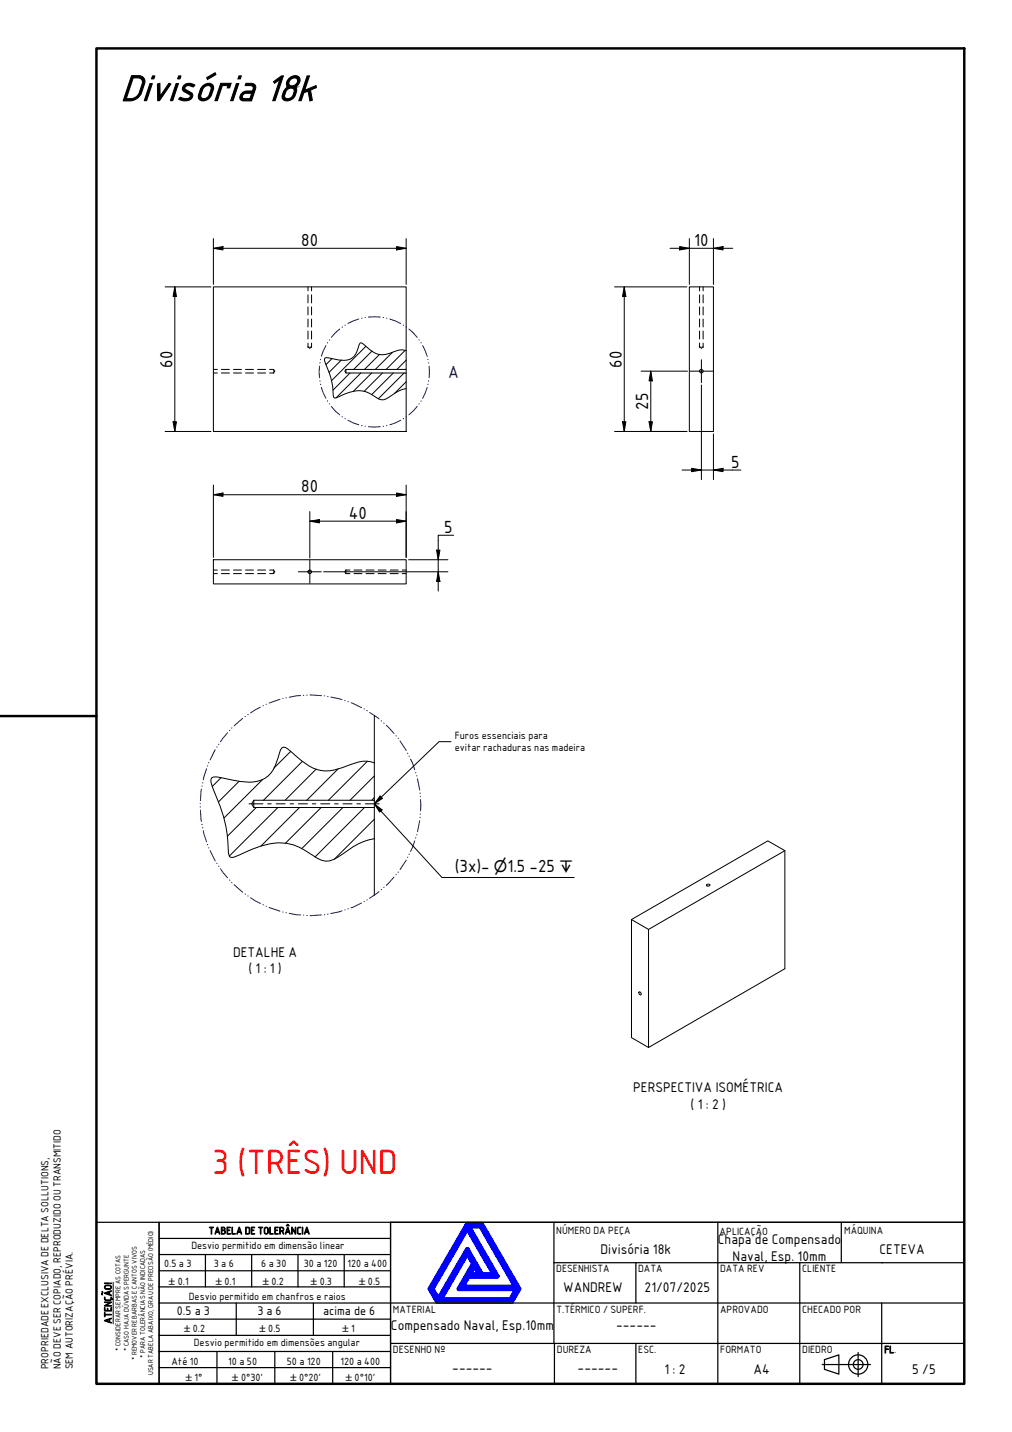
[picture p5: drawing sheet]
<svg xmlns="http://www.w3.org/2000/svg" width="210mm" height="297mm" viewBox="0 0 210 297" stroke-linecap="round" stroke-linejoin="round" font-family="sans-serif">
<!-- layer: Hachura (ISO) -->
<g fill="none" stroke="#000" stroke-width=".21">
<path d="M68.9 74.4l-1.3 1.2M70.8 74.7l-2.6 2.5M72.6 77.4l-3.5 3.5M74.8 77.4l-5.1 5.1M75.9 71.8l-7.1 7.2M77.1 77.4l-3.8 3.8M77.2 72.8l-3.8 3.8M78.7 73.5l-3.1 3.1M79.3 77.4l-3.8 3.8M81.4 73.1l-3.5 3.5M81.6 77.4l-4.5 4.5M83.8 77.4l-5.3 5.3"/>
<path d="M84 72.7l-3.9 3.9M84.2 79.2l-2.3 2.4M84.2 74.7l-1.9 1.9M60.3 155.9l-3.5 3.5M62.7 157.9l-8 8.1M65.6 159.5l-6.5 6.5M70.1 159.5l-6.5 6.5M76.2 157.9l-8.1 8.1M45.8 161.3l-1.8 1.8M49.6 162.1l-4.3 4.3M53.1 167.5l-5.9 6M54.5 161.7l-8.1 8"/>
<path d="M57.6 167.5l-10 10.1M62.1 167.5l-8 8M66.6 167.5l-7.4 7.4M71.1 167.5l-8.5 8.5M75.6 167.5l-10.2 10.2M77.6 169.9l-8.2 8.3M77.6 165.4l-.5 .6M77.6 161l-5 5"/>
</g>
<!-- layer: Oculto (ISO) -->
<g fill="none" stroke="#000" stroke-width=".21">
<path d="M63.9 59.5v.8M64.6 59.5v.8M145.1 59.5v.8M145.8 59.5v.8M44.3 77.4h.8M44.3 76.6h.8M45.9 77.4h1.7M45.9 76.6h1.7M48.4 77.4h1.7M48.4 76.6h1.7M50.9 77.4h1.7M50.9 76.6h1.7"/>
<path d="M53.4 77.4h1.7M53.4 76.6h1.7M55.9 77.4h.8M55.9 76.6h.8M56.7 76.6v.3M56.7 77.1v.3M56.7 76.6l.1 .2M56.8 77.2l-.1 .2M56.9 76.9v.2M63.9 72h.2M63.9 72l.1 .1M63.9 61.2v1.6"/>
<path d="M63.9 63.7v1.6M63.9 66.2v1.6M63.9 68.7v1.6M63.9 71.2v.8M64.1 72.1h.3M64.4 72h.2M64.6 72l-.1 .1M64.6 61.2v1.6M64.6 63.7v1.6M64.6 66.2v1.6M64.6 68.7v1.6M64.6 71.2v.8"/>
<path d="M145.1 72h.3M145.1 72l.1 .1M145.1 61.2v1.6M145.1 63.7v1.6M145.1 66.2v1.6M145.1 68.7v1.6M145.1 71.2v.8M145.4 72.1h.2M145.6 72h.2M145.8 72l-.1 .1M145.8 61.2v1.6M145.8 63.7v1.6"/>
<path d="M145.8 66.2v1.6M145.8 68.7v1.6M145.8 71.2v.8M44.3 119h.8M44.3 118.2h.8M45.9 119h1.7M45.9 118.2h1.7M48.4 119h1.7M48.4 118.2h1.7M50.9 119h1.7M50.9 118.2h1.7M53.4 119h1.7"/>
<path d="M53.4 118.2h1.7M55.9 119h.8M55.9 118.2h.8M56.7 118.2v.3M56.7 118.7v.3M56.7 118.2l.1 .2M56.8 118.9l-.1 .1M56.9 118.5v.2M71.6 118.5v.2M71.7 118.9l.1 .1M71.8 119h.8M71.8 118.2h.8"/>
<path d="M71.8 118.2v.3M71.8 118.7v.3M71.8 118.2l-.1 .2M73.4 119h1.7M73.4 118.2h1.7M75.9 119h1.7M75.9 118.2h1.7M78.4 119h1.7M78.4 118.2h1.7M80.9 119h1.7M80.9 118.2h1.7M83.4 119h.8"/>
<path d="M83.4 118.2h.8"/>
</g>
<g fill="none" stroke="#000" stroke-width=".21">
<path d="M44.3 59.5h39.9v17.1h-12.4l-.3 .4 .3 .4h12.4v12.1h-39.9zM143 59.5h5v30h-5zM71.8 76.6v.8M84.2 72.8l-.3-.2a4.3 4.3 0 0 0-3 .6 4.1 4.1 0 0 1-4.8-1.2l-1.3-.9a1.36 1.36 0 0 0-.5 1.2 3 3 0 0 1-4 2.4l-2.3-.5a.5 .5 0 0 0-.6 .1 .5 .5 0 0 0 0 .6 18.5 18.5 0 0 1 1.8 7.5l.4 .2a12 12 0 0 1 5.6-1.5l1.8 .7a3.9 3.9 0 0 0 2.6 1.1l3-1.8 1.6-.5M84.2 76.6v.8M44.3 116.1h39.9v5h-39.9zM77.6 158.2a6 6 0 0 0-4.9 .4 11 11 0 0 1-6 1.2 8.2 8.2 0 0 1-4.1-1.9l-1.3-1.2a5.3 5.3 0 0 0-2.5-1.7l-.3 .1-.5 .9a10.1 10.1 0 0 1-2.3 4.9 6.8 6.8 0 0 1-5.9 1.2l-1.7-.3a9.6 9.6 0 0 0-3.9-.6 .95 .95 0 0 0-.3 1.4l.4 1.3a29.5 29.5 0 0 1 3.1 13l.2 .7a.87 .87 0 0 0 1.1 .1l1-.4a20.2 20.2 0 0 1 8.2-2.5 10 10 0 0 1 6.2 2.1 5.2 5.2 0 0 0 4.3 1.7 17.3 17.3 0 0 0 4.8-3 11.7 11.7 0 0 1 4.4-1.6M77.6 148.4v17.6M52.6 166h25v1.5h-25l-.4-.8zM52.6 166v1.5M77.6 167.5v18.2M162.8 176.5v24.4l-28.3 16.4-3.5-2.1v-24.5l3.5 2.1v24.5"/>
<path d="M131 190.7l28.3-16.3 3.5 2.1-28.3 16.3M146.6 183.5l.4-.1 .3 .2a.47 .47 0 0 1-.8 0zM132.5 205.7a.43 .43 0 0 1 .5 .6l-.1 .1a.48 .48 0 0 1-.4-.7z"/>
<circle cx="145.5" cy="77" r=".37"/>
<circle cx="64.3" cy="118.6" r=".37"/>
</g>
<g fill="none" stroke="#000080" stroke-width=".21">
<path d="M66.3 75.9v2.5M66.4 79v.1M66.4 75.2v.1M66.5 79.7v.1M66.5 74.5v.1M67.6 71.7l-.9 2.2M68 71.1h-.1M68.4 70.5l-.1 .1M70.5 68.2l-1.8 1.8M71 67.8v.1M71.6 67.4l-.1 .1M74.4 66.2l-2.2 .9"/>
<path d="M75.1 66h-.1M75.8 65.9h-.1M76.4 65.8h2.4M79.5 65.9h.1M80.2 66h.1M80.9 66.2l2.2 .9M83.6 67.4l.1 .1M84.2 67.8l.1 .1M84.8 68.2l1.7 1.8M86.9 70.5l.1 .1M87.3 71.1h.1M87.7 71.7l.9 2.2"/>
<path d="M88.8 74.5v.1M88.8 79.7v.1M88.9 75.2v.1M88.9 79v.1M89 75.9v2.5M66.7 80.4l.9 2.2M67.9 83.1l.1 .1M68.3 83.7l.1 .1M68.7 84.3l1.8 1.7M71 86.4v.1M71.5 86.8l.1 .1M72.2 87.2l2.2 .9"/>
<path d="M75 88.3h.1M75.7 88.4h.1M76.4 88.5h2.4M79.5 88.4h.1M80.3 88.3h-.1M83.1 87.2l-2.2 .9M83.7 86.8l-.1 .1M84.3 86.4l-.1 .1M86.5 84.3l-1.7 1.7M87 83.7l-.1 .1M87.4 83.1l-.1 .1M88.6 80.4l-.9 2.2"/>
<path d="M42.8 159.5l-.6 2.2M43.1 158.8l-.1 .1M43.3 158.2h.1M44.6 155.5l-1 2.1M45 154.9v.1M45.4 154.4h-.1M47.2 152l-1.5 1.9M47.7 151.5l-.1 .1M48.1 151h-.1M50.3 149l-1.7 1.6M50.9 148.6h-.1M51.5 148.2l-.1 .1"/>
<path d="M54 146.7l-2 1.2M54.7 146.4h-.2M55.3 146.1h-.1M58.1 145.1l-2.3 .7M58.7 144.9h-.1M59.4 144.7l-.1 .1M62.3 144.3l-2.3 .3M62.9 144.2h.1M63.6 144.2h.1M64.3 144.2l2.4 .1M67.3 144.3h.1M67.9 144.4l.2 .1"/>
<path d="M68.6 144.6l2.3 .5M71.5 145.3l.1 .1M72.2 145.5v.1M72.8 145.8l2.2 1M75.5 147l.1 .1M76.1 147.4h.1M76.7 147.8l1.9 1.3M79.1 149.5v.1M79.6 150h.1M80.1 150.4l1.6 1.8M82.1 152.6l.1 .1M82.6 153.1v.1"/>
<path d="M83 153.7l1.3 2M84.5 156.2l.1 .1M84.8 156.8l.1 .1M85.2 157.5l.8 2.2M41.5 166.7h.1M41.5 167.3v.1M41.6 168l.2 2.4M41.8 163.7l-.2 2.4M41.9 171v.1M41.9 163v.1M42 171.6l.1 .2M42.1 162.3l-.1 .1"/>
<path d="M42.2 172.3l.6 2.3M43 175.2l.1 .1M43.3 175.8v.1M43.6 176.5l1 2.1M45 179.1h.1M45.3 179.6l.1 .1M84.3 178.4l-1.3 2M84.6 177.8l-.1 .1M84.9 177.2h-.1M86 174.4l-.8 2.2M86.2 160.2l.1 .1M86.3 173.8h-.1"/>
<path d="M86.4 160.9l.1 .1M86.5 173.1l-.1 .1M86.6 161.6l.5 2.3M87.1 170.2l-.5 2.3M87.1 164.5v.1M87.1 169.5v.1M87.2 165.2v.1M87.2 168.8v.1M87.2 165.8v2.4M45.7 180.2l1.5 1.9M47.6 182.5l.1 .1M48 183l.1 .1"/>
<path d="M48.6 183.5l1.7 1.6M50.8 185.4l.1 .1M51.4 185.8l.1 .1M52 186.2l2 1.2M54.5 187.6l.2 .1M55.2 188h.1M55.8 188.2l2.3 .8M58.6 189.2h.1M59.3 189.3h.1M60 189.4l2.3 .4M62.9 189.8l.1 .1M63.6 189.9h.1"/>
<path d="M66.7 189.8l-2.4 .1M67.3 189.7h.1M68.1 189.6h-.2M70.9 188.9l-2.3 .6M71.6 188.7l-.1 .1M72.2 188.5h.1M75 187.3l-2.2 1M75.6 187h-.1M76.2 186.7h-.1M78.6 185l-1.9 1.3M79.1 184.5v.1M79.7 184.1h-.1"/>
<path d="M81.7 181.9l-1.6 1.7M82.2 181.4l-.1 .1M82.6 180.9v.1"/>
</g>
<!-- layer: Borda (ISO) -->
<path d="M20 10h180v277h-180zM0 148.5h20" fill="none" stroke="#000" stroke-width=".51"/>
<!-- layer: LOGO DELTA -->
<path d="M96.9 253.9h3l7.8 13.4-1.5 2.6h-15.5l-1.5-2.6zM96.9 254.7l5.6 9.7h-2.6l-3-5.2-6 10.3-1.3-2.2zM96.9 259.9l1.3 2.2-3 5.2h12l-1.3 2.2h-14.5zM97.2 254.3h2.5l7.3 12.6h-11.1l1.2-2.2h6zM98.4 262.5l1.1 1.9h-2.1z" fill="none" stroke="#00f" stroke-width=".99"/>
<!-- layer: Geometria de rascunho (ISO) -->
<path d="M90.7 269.9h15.5" fill="none" stroke="#000" stroke-width=".25"/>
<!-- layer: Visible ABNT -->
<g fill="none" stroke="#000" stroke-width=".25">
<path d="M20 253.5h13v33.5h-13zM33 256.9h48M81 253.5h119v33.5h-119zM81 253.5v33.5h-48v-20.1M114.9 253.5v25.2M148.9 253.5v33.5M174.5 253.5v8.4M200 253.5h-167v13.4M33 260.2h48M33 263.6h48M33 266.9h48M33 270.3h167"/>
<path d="M33 273.6h48M33 277h48M42.6 260.2v6.7M49 270.3v6.7M52.2 260.2v6.7M61.8 260.2v6.7M65 270.3v6.7M71.4 260.2v6.7M81 278.7h119M114.9 261.9h17M115 278.7v8.3M131.9 261.9h68.1"/>
<path d="M131.9 261.9v8.4M131.9 278.7v8.3M165.9 261.9v25.1M182.9 261.9h.1M182.9 270.3v16.7M33 280.3h48M33 283.7h48M45 280.3v6.7M57 280.3v6.7M69 280.3v6.7M170.5 283h10.1M171 282l3-1v4l-3-1z"/>
<path d="M178 280.5v5"/>
<circle cx="178" cy="283" r="2"/>
<circle cx="178" cy="283" r="1.01"/>
</g>
<path d="M23.5 266v8.6" fill="none" stroke="#000" stroke-width=".21"/>
<!-- layer: Marca de centro (ISO) -->
<path d="M143.1 77h4.7M145.5 74.6v4.8M61.9 118.6h4.7M64.3 116.2v4.8" fill="none" stroke="#000" stroke-width=".21"/>
<g fill="none" stroke="#000" stroke-width=".21">
<path d="M34.2 59.5h9.6M36.3 59.5l.3 2h-.7zM36.3 59.5v30M44.3 51.5l1.9-.4v.7zM44.3 51.5h39.9M44.3 49.5v9.5M82.3 51.1l1.9 .4-1.9 .3zM84.2 49.5v9.5M127.5 59.5h15M129.5 59.5l.3 2h-.7zM129.5 59.5v30M139 51.5h13"/>
<path d="M141 51.1l2 .4-2 .3zM143 49.5v9.5M148 51.5l2-.4v.7zM148 49.5v9.5M133 77h9.6M135 77l.3 2h-.7zM135 77v12.5M145.5 79.9v19.6M34.2 89.5h9.6M35.9 87.5h.7l-.3 2zM127.5 89.5h15M129.1 87.5h.7l-.3 2z"/>
<path d="M134.6 87.5h.7l-.3 2zM141.5 97.5h12.2M143.5 97.1l2 .4-2 .3zM148 97.5l2-.4v.7zM148 90v9.5M44.3 102.6l1.9-.3v.7zM44.3 100.6v15M44.3 102.6h39.9M64.3 108.1l2-.3v.7zM64.3 108.1h19.9M64.3 106.1v9.6M67.1 118.6h25.8"/>
<path d="M82.3 102.3l1.9 .3-1.9 .4zM82.3 107.8l1.9 .3-1.9 .4zM84.2 100.6v15M84.8 116.1h8.1M90.6 114.1h.6l-.3 2zM90.9 118.6l.3 2h-.6zM94.1 111h-3.2v11.6"/>
</g>
<g fill="#000">
<path d="M44.3 51.5l1.9-.4v.7zM82.3 51.1l1.9 .4-1.9 .3zM141 51.1l2 .4-2 .3zM148 51.5l2-.4v.7zM36.3 59.5l.3 2h-.7zM129.5 59.5l.3 2h-.7zM135 77l.3 2h-.7zM35.9 87.5h.7l-.3 2zM129.1 87.5h.7l-.3 2zM134.6 87.5h.7l-.3 2zM143.5 97.1l2 .4-2 .3zM148 97.5l2-.4v.7z"/>
<path d="M44.3 102.6l1.9-.3v.7zM64.3 108.1l2-.3v.7zM82.3 102.3l1.9 .3-1.9 .4zM82.3 107.8l1.9 .3-1.9 .4zM90.6 114.1h.6l-.3 2zM90.9 118.6l.3 2h-.6z"/>
</g>
<!-- layer: Linha de centro (ISO) -->
<path d="M51.6 166.7h2.9M55.5 166.7h.8M57.3 166.7h1.8M60.2 166.7h.7M61.9 166.7h1.9M64.8 166.7h.7M66.5 166.7h1.9M69.4 166.7h.7M71.1 166.7h1.9M74 166.7h.8M75.8 166.7h2.9" fill="none" stroke="#000" stroke-width=".21"/>
<path d="M93.6 153.8h-2.5l-13.4 12.8 1.1-1.5 .5 .5-1.5 1M77.6 166.7l1.6 1.3-.5 .5zM77.6 166.7l14.1 15.3h25M91.7 182h27.4" fill="none" stroke="#000" stroke-width=".21"/>
<path d="M78.8 165.1l.5 .5-1.7 1.1zM77.6 166.7l1.6 1.3-.5 .5z" fill="#000"/>
<text font-size="8.1" x="25" y="20.8">Divisória 18k</text>
<text font-size="7" fill="#f00" x="44" y="243.5">3 (TRÊS) UND</text>
<g font-size="3.5">
<text x="62.5" y="51">80</text>
<text x="144" y="51">10</text>
<text x="35.8" y="76.2" transform="rotate(-90 35.8 76.2)">60</text>
<text x="129" y="76.2" transform="rotate(-90 129 76.2)">60</text>
<text x="134.5" y="85" transform="rotate(-90 134.5 85)">25</text>
<text x="151.7" y="97">5</text>
<text x="62.5" y="102.1">80</text>
<text x="72.4" y="107.6">40</text>
<text x="92.1" y="110.5">5</text>
<text x="94.3" y="180.9">(3x)- ⌀1.5 -25 ↧</text>
</g>
<text font-size="3.5" fill="#000080" x="93" y="78.4">A</text>
<g font-size="2.8">
<text x="48.3" y="198.4">DETALHE A</text>
<text x="51.5" y="201.8">( 1 : 1 )</text>
<text x="131.3" y="226.6">PERSPECTIVA ISOMÉTRICA</text>
<text x="143.2" y="230">( 1 : 2 )</text>
<text x="124.5" y="260.2">Divisória 18k</text>
<text x="148.9" y="258.1">Chapa de Compensado</text>
<text x="152" y="261.5">Naval, Esp. 10mm</text>
<text x="182.4" y="260.1">CETEVA</text>
<text x="116.8" y="268">WANDREW</text>
<text x="133.7" y="268">21/07/2025</text>
<text x="81.1" y="275.9">Compensado Naval, Esp.10mm</text>
<text x="127.8" y="275.6">------</text>
<text x="93.8" y="284.5">------</text>
<text x="119.8" y="284.6">------</text>
<text x="137.8" y="285">1 : 2</text>
<text x="156.3" y="285">A4</text>
<text x="189.2" y="285">5 /5</text>
</g>
<g font-size="2.5">
<text x="36.7" y="272.7">0.5 a 3</text>
<text x="53.4" y="272.7">3 a 6</text>
<text x="67" y="272.7">acima de 6</text>
</g>
<g font-size="2.1">
<text x="94.3" y="153.3">Furos essenciais para</text>
<text x="94.3" y="155.9">evitar rachaduras nas madeira</text>
<text x="43.3" y="256">TABELA DE TOLERÂNCIA</text>
<text x="115.4" y="256">NÚMERO DA PEÇA</text>
<text x="149.3" y="256.2">APLICAÇÃO</text>
<text x="175.1" y="256">MÁQUINA</text>
<text x="34" y="262.7">0.5 a 3</text>
<text x="39.7" y="259.1">Desvio permitido em dimensão linear</text>
<text x="44.3" y="262.7">3 a 6</text>
<text x="54.2" y="262.7">6 a 30</text>
<text x="63" y="262.7">30 a 120</text>
<text x="72.1" y="262.7">120 a 400</text>
<text x="115.4" y="263.9">DESENHISTA</text>
<text x="132.4" y="263.9">DATA</text>
<text x="149.4" y="263.9">DATA REV</text>
<text x="166.4" y="263.9">CLIENTE</text>
<text x="39.2" y="269.6">Desvio permitido em chanfros e raios</text>
<text x="23.1" y="274.6" transform="rotate(-90 23.1 274.6)">ATENÇÃO!</text>
<text x="81.5" y="272.3">MATERIAL</text>
<text x="115.4" y="272.3">T.TÉRMICO / SUPERF.</text>
<text x="149.4" y="272.3">APROVADO</text>
<text x="166.4" y="272.3">CHECADO POR</text>
<text x="40.2" y="279.2">Desvio permitido em dimensões angular</text>
<text x="81.5" y="280.7">DESENHO Nº</text>
<text x="115.5" y="280.7">DUREZA</text>
<text x="132.4" y="280.7">ESC.</text>
<text x="149.4" y="280.7">FORMATO</text>
<text x="166.4" y="280.7">DIEDRO</text>
<text x="183.4" y="280.7">FL.</text>
<text x="10.1" y="284" transform="rotate(-90 10.1 284)">PROPRIEDADE EXCLUSIVA DE DELTA SOLLUTIONS,</text>
<text x="12.6" y="284" transform="rotate(-90 12.6 284)">NÃO DEVE SER COPIADO, REPRODUZIDO OU TRANSMITIDO</text>
<text x="15.1" y="284" transform="rotate(-90 15.1 284)">SEM AUTORIZAÇÃO PRÉVIA.</text>
<text x="35.6" y="283.1">Até 10</text>
<text x="47.3" y="283.1">10 a 50</text>
<text x="59.5" y="283.1">50 a 120</text>
<text x="70.7" y="283.1">120 a 400</text>
</g>
<g font-size="1.9">
<text x="35.1" y="266.6">±0.1</text>
<text x="44.8" y="266.6">±0.1</text>
<text x="54.5" y="266.6">±0.2</text>
<text x="64.5" y="266.6">±0.3</text>
<text x="74.5" y="266.6">±0.5</text>
<text x="38.2" y="276.3">±0.2</text>
<text x="53.8" y="276.3">±0.5</text>
<text x="71" y="276.3">±1</text>
<text x="38.5" y="286.4">±1°</text>
<text x="48.2" y="286.4">±0°30'</text>
<text x="60.2" y="286.4">±0°20'</text>
<text x="71.7" y="286.4">±0°10'</text>
</g>
<g font-size="1.4">
<text x="25" y="280.2" transform="rotate(-90 25 280.2)">* CONSIDERAR SEMPRE AS COTAS</text>
<text x="26.7" y="280.3" transform="rotate(-90 26.7 280.3)">* CASO HAJA DÚVIDAS PERGUNTE</text>
<text x="30.1" y="281.7" transform="rotate(-90 30.1 281.7)">* PARA TOLERÂNCIAS NÃO INDICADAS</text>
<text x="28.4" y="282.1" transform="rotate(-90 28.4 282.1)">* REMOVER REBARBAS E CANTOS VIVOS</text>
<text x="31.7" y="285.3" transform="rotate(-90 31.7 285.3)">USAR TABELA ABAIXO, GRAU DE PRECISÃO (MÉDIO)</text>
</g>
</svg>
